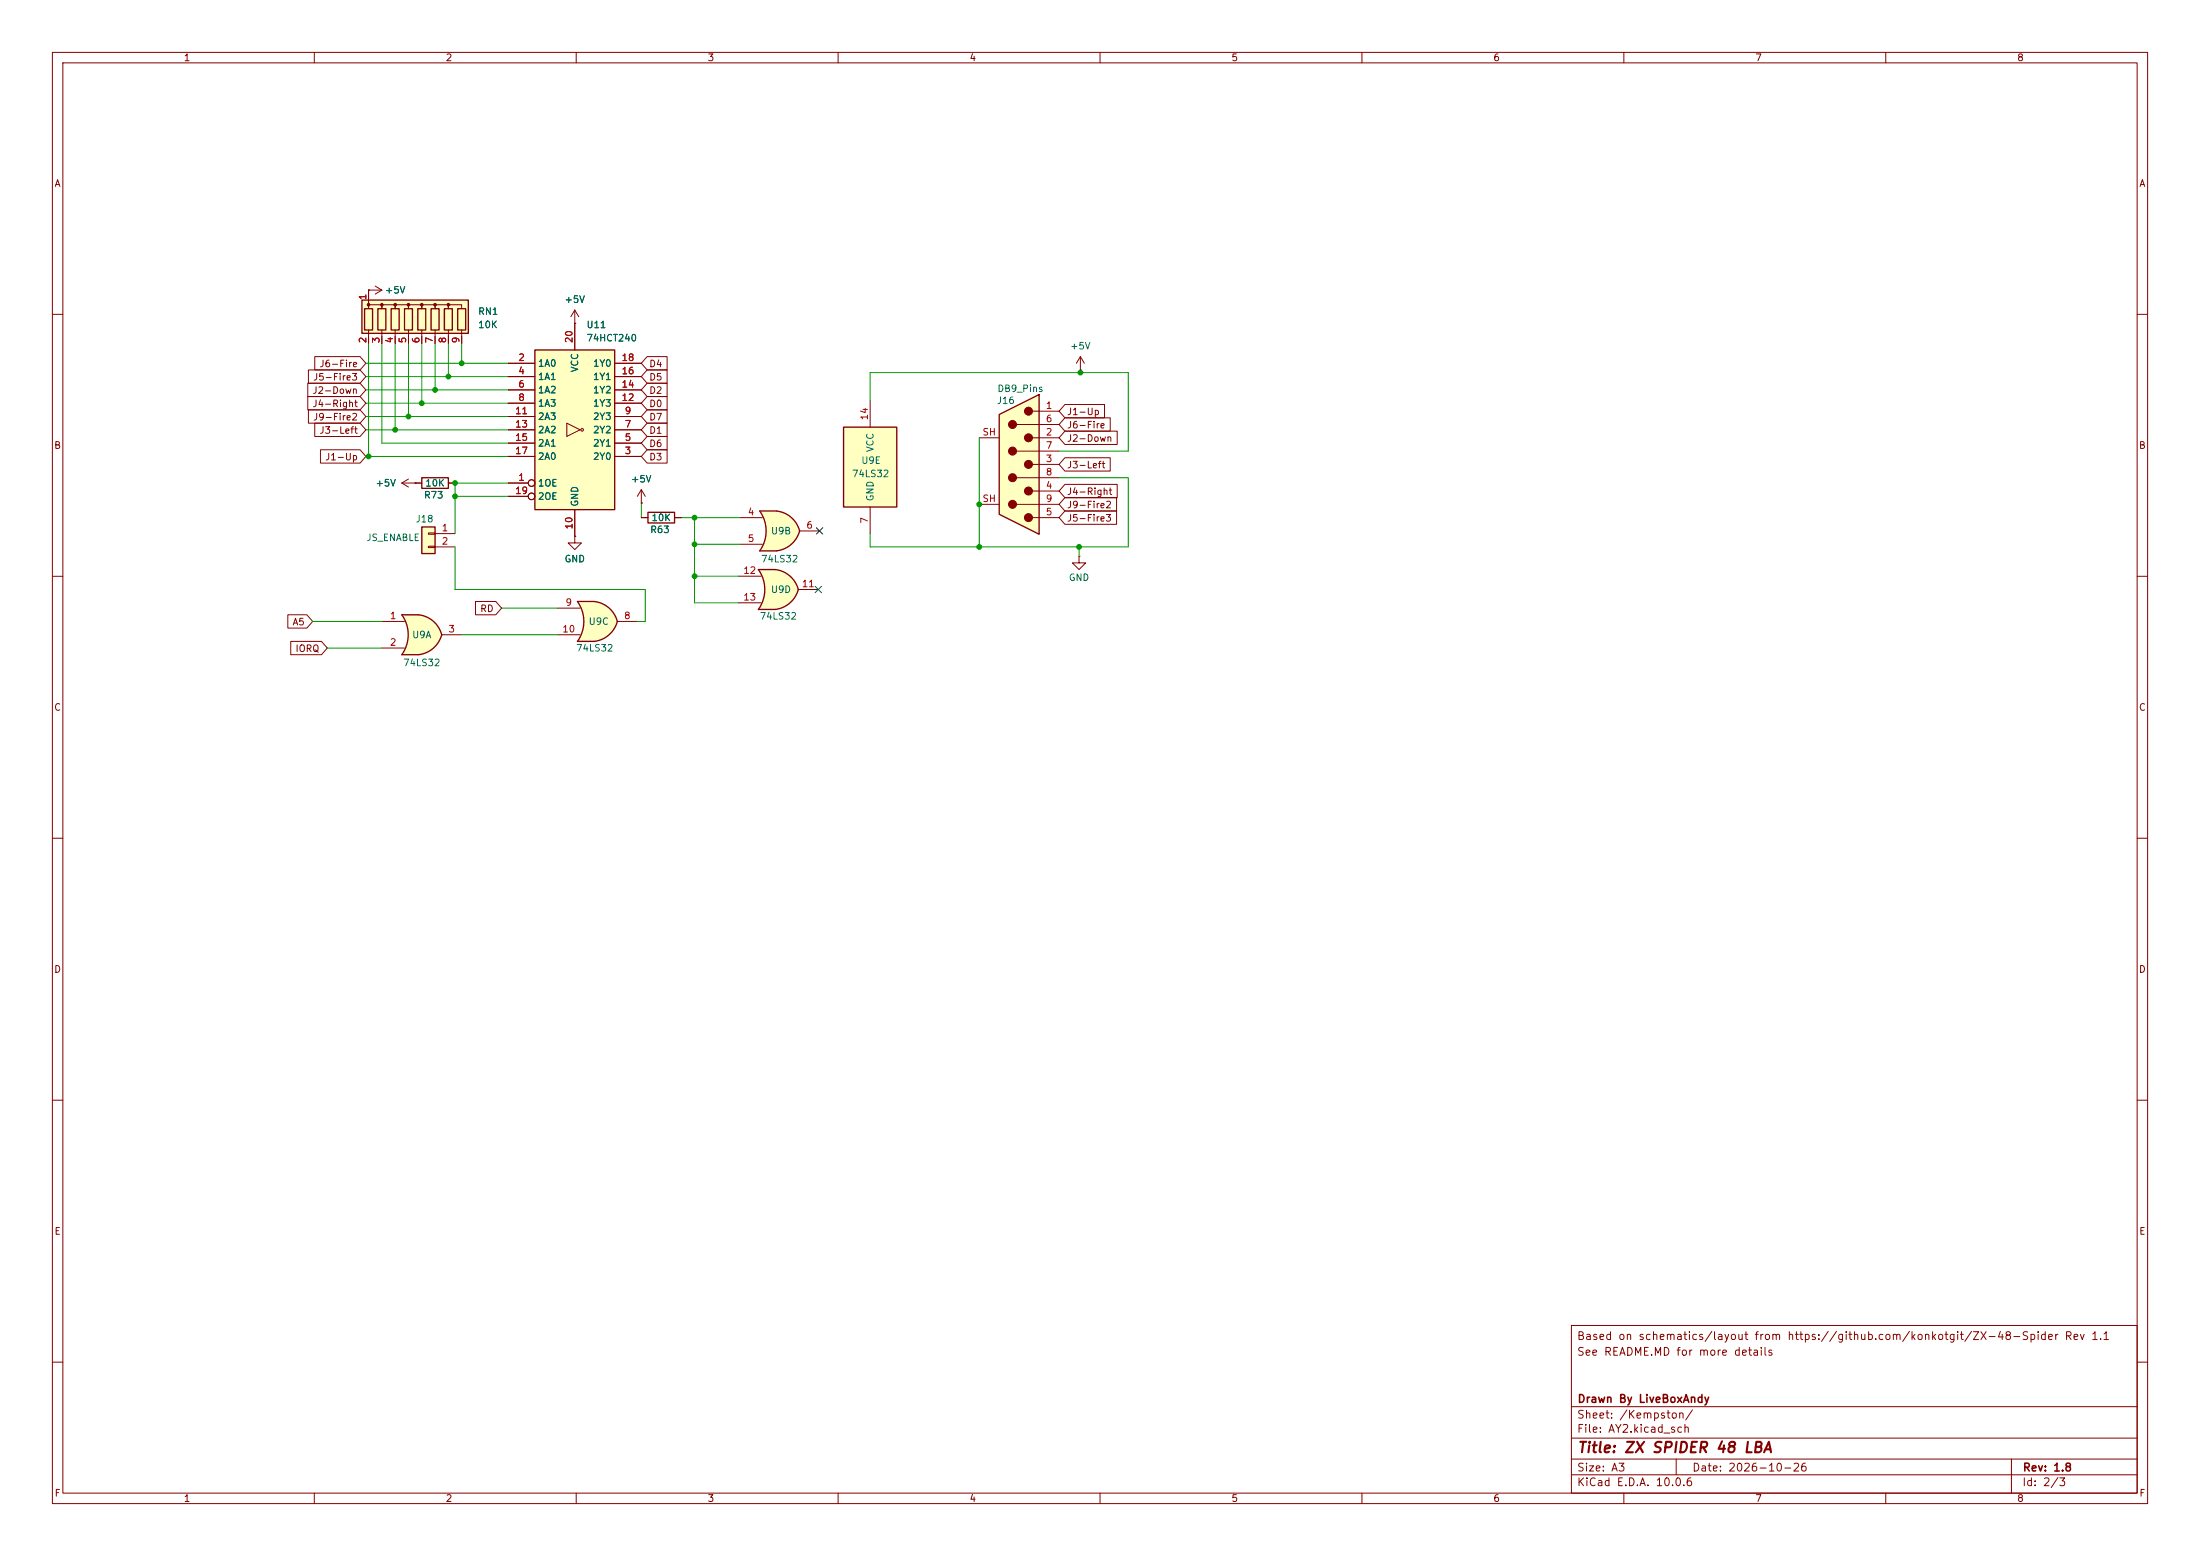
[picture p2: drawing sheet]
<svg xmlns="http://www.w3.org/2000/svg" width="420mm" height="297mm" viewBox="0 0 420 297" stroke-linecap="round" stroke-linejoin="round" font-family="sans-serif">
<g fill="none" stroke="#840000" stroke-width=".19">
<path d="M10 10h400v277h-400zM12 12h396v273h-396zM60 10v2M110 10v2M160 10v2M210 10v2M260 10v2M310 10v2M360 10v2M10 60h2M408 60h2M122.4 98.8h1.3"/>
<path d="M128.8 98.8h1.2M10 110h2M408 110h2M10 160h2M408 160h2M10 210h2M408 210h2M300 253h108v32h-108zM10 260h2M300 278.5h108M300 274.5h108M300 268.5h108"/>
<path d="M320 278.5v3M384 278.5v6.5M408 260h2M60 285v2M110 285v2M160 285v2M210 285v2M260 285v2M300 281.5h108M310 285v2M360 285v2"/>
</g>
<path d="M123.7 97.8h5.1v2h-5.1z" fill="none" stroke="#840000" stroke-width=".25"/>
<path d="M110.2 114.8h3.2M110.2 122.4h3.2" fill="none" stroke="#ffffc2" stroke-width=".19"/>
<g fill="#ffffc2" stroke="#ffffc2" stroke-width=".19">
<path d="M112.8 117.3l5.1 1.3a5.2 5.2 0 0 1-4.5 3.8z"/>
<path d="M113.4 114.8a5.1 5.1 0 0 1 4.5 3.8l-5 1.3z"/>
</g>
<path d="M110.2 114.8h3.2v7.6h-3.2a6.7 6.7 0 0 0 0-7.6z" fill="#ffffc2"/>
<path d="M113.4 114.8h-3.2a6.6 6.6 0 0 1 0 7.6h3.2M113.4 114.8a5.1 5.1 0 0 1 4.5 3.8 5.2 5.2 0 0 1-4.5 3.8" fill="none" stroke="#840000" stroke-width=".25"/>
<path d="M106.4 116.1h4.3M117.9 118.6h3.8M106.4 121.2h4.3" fill="none" stroke="#840000" stroke-width=".19"/>
<path d="M190.8 79.1l7.6-3.8v26.7l-7.6-3.8z" fill="#ffffc2"/>
<g fill="none" stroke="#840000" stroke-width=".19">
<path d="M197.1 78.5h5.1M76.7 92.2l1.3 .8M76.7 92.2h2.5M78 91.4l-1.3 .8M79.2 92.2h.1M186.9 96.3h3.9M186.9 83.6h3.9M194.1 96.3h8.1M194.1 91.2h8.1M194.1 86.1h8.1M194.1 81h8.1M197.1 98.8h5.1"/>
<path d="M197.1 93.7h5.1M197.1 88.6h5.1M197.1 83.6h5.1"/>
</g>
<path d="M190.8 79.1l7.6-3.8v26.7l-7.6-3.8z" fill="none" stroke="#840000" stroke-width=".25"/>
<g fill="#840000" stroke="#840000" stroke-width=".19">
<circle cx="196.3" cy="98.8" r=".76"/>
<circle cx="196.3" cy="93.7" r=".76"/>
<circle cx="196.3" cy="88.6" r=".76"/>
<circle cx="196.3" cy="83.6" r=".76"/>
<circle cx="196.3" cy="78.5" r=".76"/>
<circle cx="193.3" cy="96.3" r=".76"/>
<circle cx="193.3" cy="91.2" r=".76"/>
<circle cx="193.3" cy="86.1" r=".76"/>
<circle cx="193.3" cy="81" r=".76"/>
</g>
<path d="M69.1 57.3h20.3v6.3h-20.3z" fill="#ffffc2"/>
<path d="M69.1 57.3h20.3v6.3h-20.3zM69.6 58.9h1.5v4.1h-1.5zM72.1 58.9h1.6v4.1h-1.6zM74.7 58.9h1.5v4.1h-1.5zM77.2 58.9h1.5v4.1h-1.5zM79.8 58.9h1.5v4.1h-1.5zM82.3 58.9h1.5v4.1h-1.5zM84.8 58.9h1.6v4.1h-1.6zM87.4 58.9h1.5v4.1h-1.5z" fill="none" stroke="#840000" stroke-width=".25"/>
<g fill="#840000" stroke="#840000" stroke-width=".19">
<circle cx="70.4" cy="58.2" r=".25"/>
<circle cx="72.9" cy="58.2" r=".25"/>
<circle cx="75.4" cy="58.2" r=".25"/>
<circle cx="78" cy="58.2" r=".25"/>
<circle cx="80.5" cy="58.2" r=".25"/>
<circle cx="83.1" cy="58.2" r=".25"/>
<circle cx="85.6" cy="58.2" r=".25"/>
</g>
<g fill="none" stroke="#840000" stroke-width=".19">
<path d="M70.4 58.9v-.7h2.5v.7v-.7h2.5v.7v-.7h2.6v.7v-.7h2.5v.7v-.7h2.6v.7v-.7h2.5v.7v-.7h2.5v.7M70.4 55.4h.1M70.4 55.4v2.5M70.4 55.4h2.5M71.6 54.6l1.3 .8M72.9 55.4l-1.3 .7M109.7 59.2l-.7 1.3M109.7 59.2l.8 1.3M109.7 59.2v2.5M70.4 63v2.5M72.9 63v2.5M75.4 63v2.5"/>
<path d="M78 63v2.5M80.5 63v2.5M83.1 63v2.5M85.6 63v2.5M88.1 63v2.5M109.7 61.7h.1M109.7 102.4v1.2h1.3l-1.3 1.3-1.2-1.3h1.2M109.7 102.4h.1M206 106.2v1.2h1.3l-1.3 1.3-1.3-1.3h1.3M206 106.2h.1"/>
</g>
<path d="M145 97.5h3.2M145 105.2h3.2" fill="none" stroke="#ffffc2" stroke-width=".19"/>
<g fill="#ffffc2" stroke="#ffffc2" stroke-width=".19">
<path d="M147.6 100l5.1 1.3a5.2 5.2 0 0 1-4.5 3.9z"/>
<path d="M148.2 97.5a5.1 5.1 0 0 1 4.5 3.8l-5 1.4z"/>
</g>
<path d="M145 97.5h3.2v7.7h-3.2a6.7 6.7 0 0 0 0-7.7z" fill="#ffffc2"/>
<path d="M80.5 91.2h5.1v2h-5.1zM148.2 97.5h-3.2a6.6 6.6 0 0 1 0 7.7h3.2M148.2 97.5a5.1 5.1 0 0 1 4.5 3.8 5.2 5.2 0 0 1-4.5 3.9" fill="none" stroke="#840000" stroke-width=".25"/>
<path d="M79.2 92.2h1.3M85.6 92.2h1.3M141.2 98.8h4.3M141.2 103.9h4.3M152.7 101.3h3.8" fill="none" stroke="#840000" stroke-width=".19"/>
<path d="M80.5 100.6h2.6v5.1h-2.6z" fill="#ffffc2"/>
<path d="M80.5 100.6h2.6v5.1h-2.6z" fill="none" stroke="#840000" stroke-width=".25"/>
<path d="M81.8 101.7h1.3v.3h-1.3zM81.8 104.3h1.3v.2h-1.3zM83.1 101.9h3.8M83.1 104.4h3.8" fill="none" stroke="#840000" stroke-width=".19"/>
<path d="M76.7 117.3h3.2M76.7 125h3.2" fill="none" stroke="#ffffc2" stroke-width=".19"/>
<g fill="#ffffc2" stroke="#ffffc2" stroke-width=".19">
<path d="M79.3 119.8l5 1.4a5.2 5.2 0 0 1-4.4 3.8z"/>
<path d="M79.9 117.3a5.1 5.1 0 0 1 4.4 3.9l-4.9 1.3z"/>
</g>
<path d="M76.7 117.3h3.2v7.7h-3.2a6.7 6.7 0 0 0 0-7.7z" fill="#ffffc2"/>
<path d="M79.9 125h-3.2a6.6 6.6 0 0 0 0-7.7h3.2a5.1 5.1 0 0 1 4.4 3.9 5.2 5.2 0 0 1-4.4 3.8" fill="none" stroke="#840000" stroke-width=".25"/>
<path d="M72.9 118.6h4.3M72.9 123.7h4.3M84.3 121.2h3.8" fill="none" stroke="#840000" stroke-width=".19"/>
<path d="M102.1 66.8h15.2v30.5h-15.2z" fill="#ffffc2"/>
<g fill="none" stroke="#840000" stroke-width=".19">
<path d="M97 69.3h5.1M97 71.9h5.1M97 74.4h5.1M97 77h5.1M97 79.5h5.1M109.7 61.7v5.1M117.3 69.3h5.1M117.3 71.9h5.1M117.3 74.4h5.1M117.3 77h5.1M117.3 79.5h5.1M97 92.2h3.8"/>
<path d="M97 87.1h5.1M97 84.6h5.1M97 82h5.1M97 94.7h3.8M108.2 80.8l2.5 1.2-2.5 1.3zM109.7 97.3v5.1M117.3 87.1h5.1M117.3 84.6h5.1M117.3 82h5.1"/>
<circle cx="101.5" cy="92.2" r=".63"/>
<circle cx="101.5" cy="94.7" r=".63"/>
<circle cx="111.1" cy="82" r=".25"/>
</g>
<path d="M102.1 66.8h15.2v30.5h-15.2z" fill="none" stroke="#840000" stroke-width=".25"/>
<path d="M144.8 108.7h3.2M144.8 116.3h3.2" fill="none" stroke="#ffffc2" stroke-width=".19"/>
<g fill="#ffffc2" stroke="#ffffc2" stroke-width=".19">
<path d="M147.4 111.2l5 1.3a5.2 5.2 0 0 1-4.4 3.8z"/>
<path d="M148 108.7a5.1 5.1 0 0 1 4.4 3.8l-5 1.3z"/>
</g>
<path d="M144.8 108.7h3.2v7.6h-3.2a6.7 6.7 0 0 0 0-7.6z" fill="#ffffc2"/>
<path d="M148 108.7h-3.2a6.6 6.6 0 0 1 0 7.6h3.2M148 108.7a5.1 5.1 0 0 1 4.4 3.8 5.2 5.2 0 0 1-4.4 3.8" fill="none" stroke="#840000" stroke-width=".25"/>
<path d="M206.2 70.6h.1M206.2 68.1l-.7 1.2M206.2 68.1l.8 1.2M206.2 68.1v2.5M141 110h4.3M141 115.1h4.3M152.4 112.5h3.8" fill="none" stroke="#840000" stroke-width=".19"/>
<path d="M161 81.5h10.2v15.3h-10.2z" fill="#ffffc2"/>
<path d="M161 81.5h10.2v15.3h-10.2z" fill="none" stroke="#840000" stroke-width=".25"/>
<g fill="none" stroke="#840000" stroke-width=".19">
<path d="M70.4 55.4h.1M70.4 55.4v2.5M58.8 75.7h9.9l1.1 1.3-1.1 1.2h-9.9zM58.8 73.2h9.9l1.1 1.2-1.1 1.3h-9.9zM58.9 78.2h9.8l1.1 1.3-1.1 1.3h-9.8zM58.9 70.6h9.8l1.1 1.3-1.1 1.3h-9.8zM60.1 68.1h8.6l1.1 1.2-1.1 1.3h-8.6zM70.4 64.3v1.2M72.9 64.3v1.2M75.4 64.3v1.2M78 64.3v1.2M80.5 64.3v1.2"/>
<path d="M83.1 64.3v1.2M85.6 64.3v1.2M88.1 64.3v1.2M97 69.3h5.1M97 71.9h5.1M97 74.4h5.1M97 77h5.1M97 79.5h5.1M109.7 61.7h.1M109.7 61.7v5.1M117.3 69.3h5.1M117.3 71.9h5.1"/>
<path d="M117.3 74.4h5.1M117.3 77h5.1M117.3 79.5h5.1M123.5 78.2h3.9v2.6h-3.9l-1.1-1.3zM123.5 75.7h3.9v2.5h-3.9l-1.1-1.2zM123.5 73.2h3.9v2.5h-3.9l-1.1-1.3zM123.5 68.1h3.9v2.5h-3.9l-1.1-1.3zM123.5 70.6h3.9v2.6h-3.9l-1.1-1.3zM166.1 76.5v5M203.3 79.8h8.6v2.5h-8.6l-1.1-1.3zM203.3 77.2h7.6v2.6h-7.6l-1.1-1.3zM60.1 80.8h8.6l1.1 1.2-1.1 1.3h-8.6z"/>
<path d="M61.2 85.9h7.5l1.1 1.2-1.1 1.3h-7.5zM79.2 92.2h.1M79.2 92.2h1.3M85.6 92.2h1.3M97 92.2h3.8M97 87.1h5.1M97 84.6h5.1M97 82h5.1M97 94.7h3.8M109.7 97.3v5.1M117.3 87.1h5.1M117.3 84.6h5.1"/>
<path d="M117.3 82h5.1M122.4 96h.1M122.4 93.5l-.7 1.2M122.4 93.5l.8 1.2M122.4 93.5v2.5M122.4 98.8h1.3M123.5 85.9h3.9v2.5h-3.9l-1.1-1.3zM123.5 83.3h3.9v2.6h-3.9l-1.1-1.3zM123.5 80.8h3.9v2.5h-3.9l-1.1-1.3zM128.8 98.8h1.2M166.1 96.8v5.1M203.3 82.3h10v2.5h-10l-1.1-1.2z"/>
<path d="M203.3 95h9.9v2.5h-9.9l-1.1-1.2zM203.3 92.5h10v2.5h-10l-1.1-1.3zM203.3 87.4h8.6v2.5h-8.6l-1.1-1.3zM203.3 97.5h9.9v2.6h-9.9l-1.1-1.3zM54.9 117.3h3.7l1.1 1.3-1.1 1.3h-3.7zM90.8 114.8h3.8l1.2 1.3-1.2 1.2h-3.8zM109.7 102.4h.1M55.5 122.4h5.9l1.1 1.3-1.1 1.3h-5.9z"/>
<circle cx="101.5" cy="92.2" r=".63"/>
<circle cx="101.5" cy="94.7" r=".63"/>
</g>
<g fill="none" stroke="#009600" stroke-width=".19">
<path d="M69.8 77h27.2M69.8 74.4h27.2M69.8 79.5h27.2M69.8 69.3h27.2M69.8 71.9h27.2M70.4 65.5v21.6M72.9 65.5v19.1h24.1M75.4 65.5v16.5M78 65.5v14M80.5 65.5v11.5M83.1 65.5v8.9M85.6 65.5v6.4"/>
<path d="M88.1 65.5v3.8M166.1 76.5v-5.4h49.3v15h-13.2M206.2 70.6v.5M69.8 82h27.2M69.8 87.1h27.2M86.9 94.7h10.1M97 92.2h-10.1v9.7M122.4 96v2.8M130 98.8h11.2M132.6 98.8v16.3h8.4M186.9 83.6v20.8M202.2 91.2h13.2v13.2h-49.3v-2.5"/>
<path d="M59.7 118.6h13.2M86.9 104.4v8.1h36.3v6.1h-1.5M95.8 116.1h10.6M132.6 103.9h8.6M132.6 110h8.4M206 104.4v1.8M62.5 123.7h10.4M88.1 121.2h18.3"/>
</g>
<path d="M155.6 111.9l1.2 1.2M155.9 100.7l1.2 1.3M156.8 111.9l-1.2 1.2M157.1 100.7l-1.2 1.3" fill="none" stroke="#000084" stroke-width=".19"/>
<g fill="#009600" stroke="#009600" stroke-width=".19">
<circle cx="78" cy="79.5" r=".46"/>
<circle cx="80.5" cy="77" r=".46"/>
<circle cx="75.4" cy="82" r=".46"/>
<circle cx="70.4" cy="87.1" r=".46"/>
<circle cx="83.1" cy="74.4" r=".46"/>
<circle cx="186.9" cy="104.4" r=".46"/>
<circle cx="186.9" cy="96.3" r=".46"/>
<circle cx="206" cy="104.4" r=".46"/>
<circle cx="132.6" cy="98.8" r=".46"/>
<circle cx="132.6" cy="110" r=".46"/>
<circle cx="132.6" cy="103.9" r=".46"/>
<circle cx="206.2" cy="71.1" r=".46"/>
<circle cx="86.9" cy="92.2" r=".46"/>
<circle cx="86.9" cy="94.7" r=".46"/>
<circle cx="85.6" cy="71.9" r=".46"/>
<circle cx="88.1" cy="69.3" r=".46"/>
</g>
<text font-size="2" fill="#840000" x="301" y="277.8">Title: ZX SPIDER 48 LBA</text>
<g font-size="1.5" fill="#840000">
<text x="300.9" y="256.1">Based on schematics/layout from https://github.com/konkotgit/ZX-48-Spider Rev 1.1</text>
<text x="300.9" y="259.1">See README.MD for more details</text>
<text x="301" y="268.1">Drawn By LiveBoxAndy</text>
<text x="300.9" y="273.8">File: AY2.kicad_sch</text>
<text x="300.9" y="271.1">Sheet: /Kempston/</text>
<text x="300.9" y="281.2">Size: A3</text>
<text x="322.9" y="281.2">Date: 2026-10-26</text>
<text x="386" y="281.2">Rev: 1.8</text>
<text x="300.9" y="284">KiCad E.D.A. 10.0.6</text>
<text x="385.9" y="284">Id: 2/3</text>
</g>
<g font-size="1.3" fill="#840000">
<text x="35" y="12">1</text>
<text x="85" y="12">2</text>
<text x="135" y="12">3</text>
<text x="185" y="12">4</text>
<text x="235" y="12">5</text>
<text x="285" y="12">6</text>
<text x="335" y="12">7</text>
<text x="385" y="12">8</text>
<text x="10.3" y="36">A</text>
<text x="408.3" y="36">A</text>
<text x="60.9" y="70.4">J6-Fire</text>
<text x="123.8" y="70.4">D4</text>
<text x="59.5" y="75.5">J2-Down</text>
<text x="59.7" y="72.9">J5-Fire3</text>
<text x="123.8" y="75.5">D2</text>
<text x="123.8" y="72.9">D5</text>
<text x="59.5" y="78">J4-Right</text>
<text x="59.7" y="80.6">J9-Fire2</text>
<text x="60.9" y="83.1">J3-Left</text>
<text x="123.8" y="80.6">D7</text>
<text x="123.8" y="78">D0</text>
<text x="123.8" y="83.1">D1</text>
<text x="203.6" y="82.1">J6-Fire</text>
<text x="203.6" y="79.5">J1-Up</text>
<text x="10.2" y="86">B</text>
<text x="62" y="88.2">J1-Up</text>
<text x="123.8" y="88.2">D3</text>
<text x="123.8" y="85.6">D6</text>
<text x="203.6" y="84.6">J2-Down</text>
<text x="203.6" y="89.7">J3-Left</text>
<text x="408.2" y="86">B</text>
<text x="203.6" y="94.8">J4-Right</text>
<text x="203.6" y="97.3">J9-Fire2</text>
<text x="203.6" y="99.9">J5-Fire3</text>
<text x="55.7" y="119.7">A5</text>
<text x="91.6" y="117.1">RD</text>
<text x="56.3" y="124.8">IORQ</text>
<text x="10.2" y="136">C</text>
<text x="408.2" y="136">C</text>
<text x="10.2" y="186">D</text>
<text x="408.2" y="186">D</text>
<text x="10.3" y="236">E</text>
<text x="408.3" y="236">E</text>
<text x="10.3" y="286">F</text>
<text x="35" y="287">1</text>
<text x="85" y="287">2</text>
<text x="135" y="287">3</text>
<text x="185" y="287">4</text>
<text x="235" y="287">5</text>
<text x="285" y="287">6</text>
<text x="335" y="287">7</text>
<text x="385" y="287">8</text>
<text x="408.3" y="286">F</text>
</g>
<g font-size="1.3" fill="#a90000">
<text x="70.2" y="57.4" transform="rotate(-90 70.2 57.4)">1</text>
<text x="70.2" y="65.6" transform="rotate(-90 70.2 65.6)">2</text>
<text x="72.8" y="65.6" transform="rotate(-90 72.8 65.6)">3</text>
<text x="75.3" y="65.6" transform="rotate(-90 75.3 65.6)">4</text>
<text x="77.8" y="65.6" transform="rotate(-90 77.8 65.6)">5</text>
<text x="80.4" y="65.6" transform="rotate(-90 80.4 65.6)">6</text>
<text x="82.9" y="65.6" transform="rotate(-90 82.9 65.6)">7</text>
<text x="85.5" y="65.6" transform="rotate(-90 85.5 65.6)">8</text>
<text x="88" y="65.6" transform="rotate(-90 88 65.6)">9</text>
<text x="109.6" y="65.6" transform="rotate(-90 109.6 65.6)">20</text>
<text x="98.8" y="69.2">2</text>
<text x="98.8" y="71.7">4</text>
<text x="118.6" y="71.7">16</text>
<text x="118.6" y="69.2">18</text>
<text x="98.8" y="74.3">6</text>
<text x="98.8" y="76.8">8</text>
<text x="118.6" y="76.8">12</text>
<text x="118.6" y="74.3">14</text>
<text x="98.2" y="79.4">11</text>
<text x="98.2" y="81.9">13</text>
<text x="119.2" y="81.9">7</text>
<text x="119.2" y="79.4">9</text>
<text x="166" y="80.3" transform="rotate(-90 166 80.3)">14</text>
<text x="187.5" y="83.4">SH</text>
<text x="199.5" y="78.4">1</text>
<text x="199.5" y="83.4">2</text>
<text x="199.5" y="80.9">6</text>
<text x="98.2" y="84.4">15</text>
<text x="98.2" y="87">17</text>
<text x="119.2" y="87">3</text>
<text x="119.2" y="84.4">5</text>
<text x="199.5" y="88.5">3</text>
<text x="199.5" y="86">7</text>
<text x="98.2" y="94.6">19</text>
<text x="98.8" y="92.1">1</text>
<text x="199.5" y="93.6">4</text>
<text x="199.5" y="91.1">8</text>
<text x="84.2" y="101.7">1</text>
<text x="109.6" y="101.2" transform="rotate(-90 109.6 101.2)">10</text>
<text x="142.7" y="98.7">4</text>
<text x="153.8" y="101.2">6</text>
<text x="166" y="100" transform="rotate(-90 166 100)">7</text>
<text x="187.5" y="96.1">SH</text>
<text x="199.5" y="98.7">5</text>
<text x="199.5" y="96.1">9</text>
<text x="84.2" y="104.3">2</text>
<text x="142.7" y="103.8">5</text>
<text x="141.8" y="109.8">12</text>
<text x="153" y="112.4">11</text>
<text x="74.3" y="118.5">1</text>
<text x="107.9" y="115.9">9</text>
<text x="119" y="118.5">8</text>
<text x="141.8" y="114.9">13</text>
<text x="74.3" y="123.6">2</text>
<text x="85.5" y="121">3</text>
<text x="107.2" y="121">10</text>
</g>
<g font-size="1.3" fill="#006464">
<text x="73.4" y="56.3">+5V</text>
<text x="107.7" y="58.1">+5V</text>
<text x="91.2" y="60.4">RN1</text>
<text x="91.2" y="62.9">10K</text>
<text x="111.9" y="62.9">U11</text>
<text x="111.9" y="65.5">74HCT240</text>
<text x="102.6" y="70.3">1A0</text>
<text x="110.7" y="71.2" transform="rotate(-90 110.7 71.2)">VCC</text>
<text x="113.1" y="70.3">1Y0</text>
<text x="204.2" y="67">+5V</text>
<text x="102.6" y="72.8">1A1</text>
<text x="102.6" y="75.4">1A2</text>
<text x="102.6" y="77.9">1A3</text>
<text x="113.1" y="77.9">1Y3</text>
<text x="113.1" y="75.4">1Y2</text>
<text x="113.1" y="72.8">1Y1</text>
<text x="190.2" y="77.4">J16</text>
<text x="190.3" y="75.1">DB9_Pins</text>
<text x="102.6" y="80.5">2A3</text>
<text x="102.6" y="83">2A2</text>
<text x="113.1" y="83">2Y2</text>
<text x="113.1" y="80.5">2Y3</text>
<text x="102.6" y="85.5">2A1</text>
<text x="102.6" y="88.1">2A0</text>
<text x="113.1" y="88.1">2Y0</text>
<text x="113.1" y="85.5">2Y1</text>
<text x="164.3" y="88.8">U9E</text>
<text x="167.1" y="86.4" transform="rotate(-90 167.1 86.4)">VCC</text>
<text x="71.6" y="93.2">+5V</text>
<text x="80.8" y="95.5">R73</text>
<text x="81.1" y="93.2">10K</text>
<text x="102.6" y="93.2">1OE</text>
<text x="102.6" y="95.7">2OE</text>
<text x="120.4" y="92.4">+5V</text>
<text x="162.5" y="91.4">74LS32</text>
<text x="167.1" y="95.8" transform="rotate(-90 167.1 95.8)">GND</text>
<text x="79.2" y="100">J18</text>
<text x="110.7" y="96.8" transform="rotate(-90 110.7 96.8)">GND</text>
<text x="124.3" y="99.8">10K</text>
<text x="69.8" y="103.6">JS_ENABLE</text>
<text x="107.7" y="107.6">GND</text>
<text x="124" y="102.1">R63</text>
<text x="145.2" y="107.6">74LS32</text>
<text x="147.1" y="102.3">U9B</text>
<text x="147.1" y="113.5">U9D</text>
<text x="203.9" y="111.2">GND</text>
<text x="112.3" y="119.6">U9C</text>
<text x="144.9" y="118.6">74LS32</text>
<text x="78.6" y="122.1">U9A</text>
<text x="109.9" y="124.7">74LS32</text>
<text x="76.9" y="127.5">74LS32</text>
</g>
</svg>
